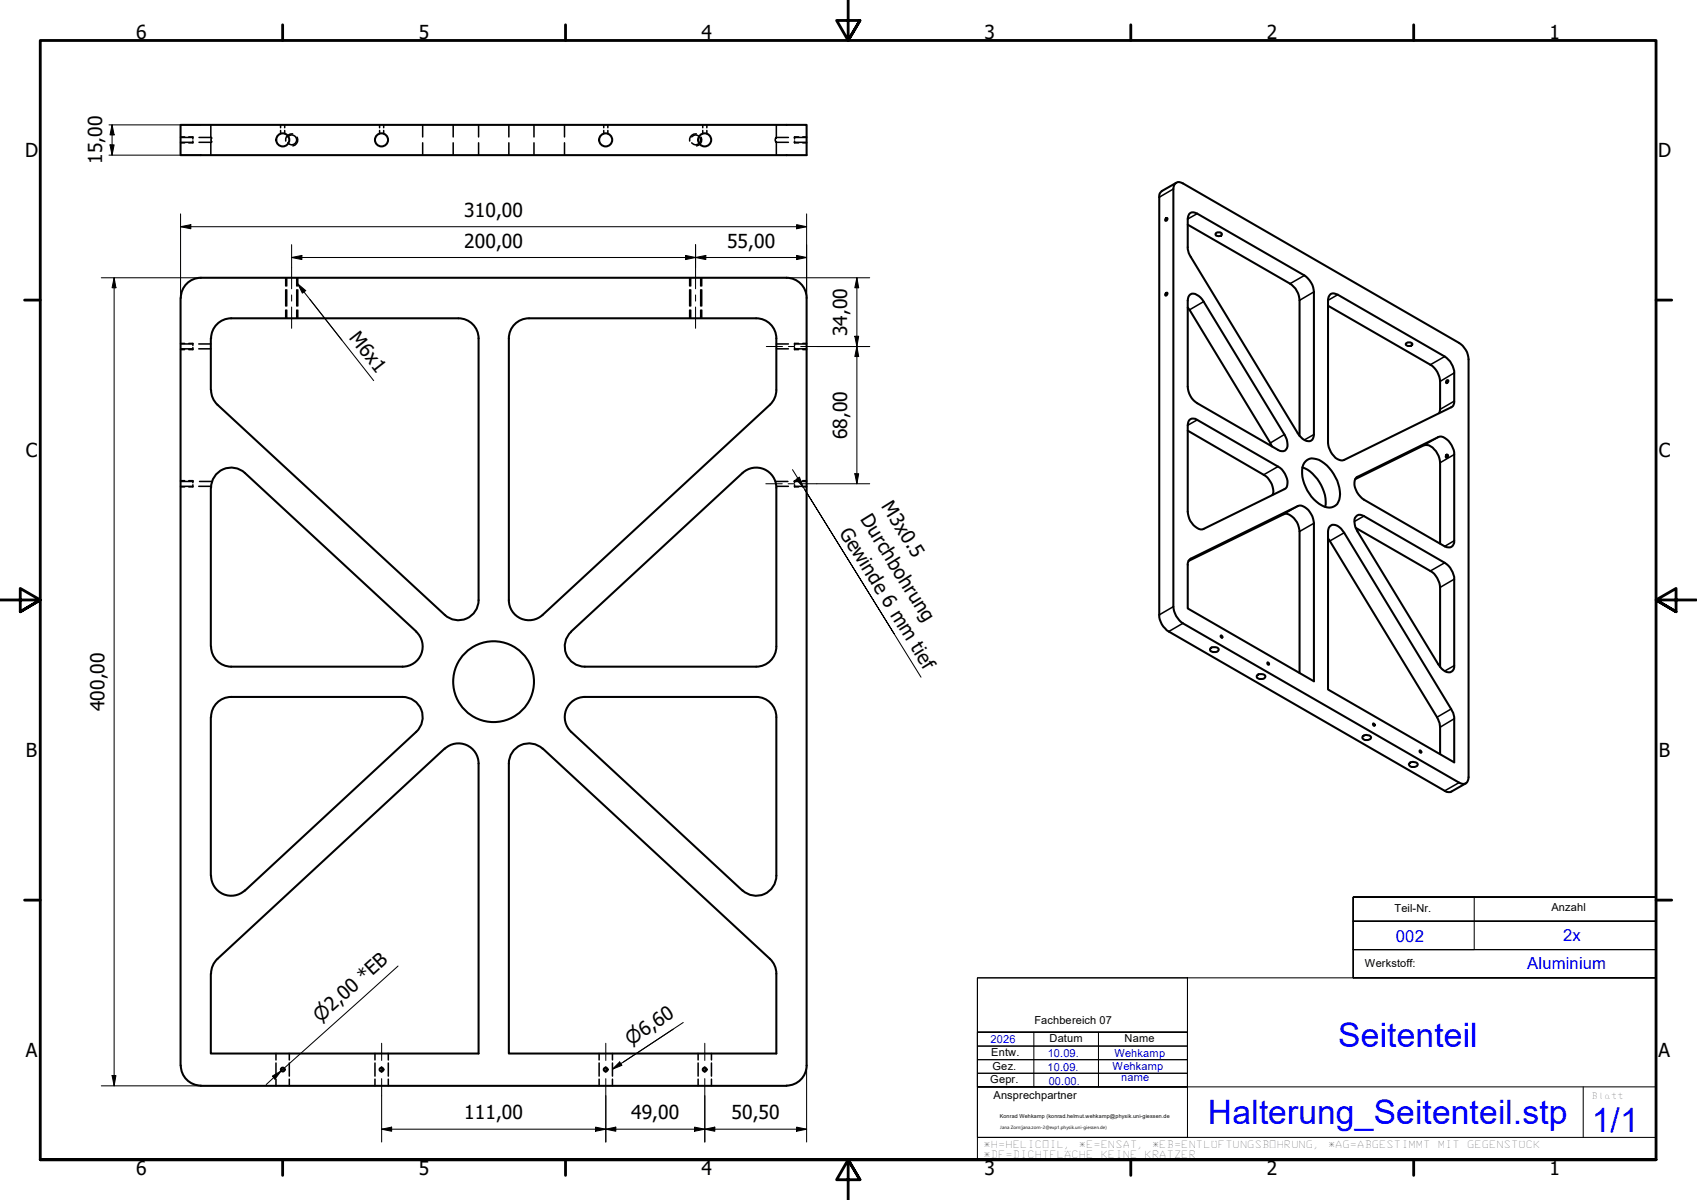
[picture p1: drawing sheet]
<svg xmlns="http://www.w3.org/2000/svg" width="420mm" height="297mm" viewBox="0 0 420 297" stroke-linecap="round" stroke-linejoin="round" font-family="sans-serif">
<!-- layer: Hidden (ISO) -->
<g fill="none" stroke="#000" stroke-width=".38">
<path d="M44.7 34h3.1M44.7 35.2h3.1M44.7 33.9h1M44.7 35.4h1M46.7 33.9h1.1v.5M47.8 34.9v.5h-1.1M49.3 34h3M49.3 35.2h3M52.2 30.9v3M52.2 35.4v3M52.5 34.2l-.2-.1v1.1l.2-.2M69.5 30.9v.7"/>
<path d="M69.5 32.3v.8M70.5 30.9v.7M70.5 32.3v.8M71.2 33.9a1.23 1.23 0 0 1 1.9-.2 1.23 1.23 0 0 1 0 1.8 1.23 1.23 0 0 1-1.9-.1M72.5 33.1a1.54 1.54 0 0 0-1.8 1.8M73.5 34a1.46 1.46 0 0 1-1 2.1M94 30.9v.7M94 32.3v.8M95 30.9v.7M95 32.3v.8M104.6 30.9v3M104.6 35.4v3"/>
<path d="M112.2 30.9v3M112.2 35.4v3M118.5 30.9v3M118.5 35.4v3M126 30.9v3M126 35.4v3M132.2 30.9v3M132.2 35.4v3M139.8 30.9v3M139.8 35.4v3M149.5 30.9v.7M149.5 32.3v.8"/>
<path d="M150.5 30.9v.7M150.5 32.3v.8M171.3 33.9a1.23 1.23 0 0 1 1.8-.2 1.23 1.23 0 0 1 0 1.8 1.23 1.23 0 0 1-1.8-.1M172.4 33.1a1.53 1.53 0 0 0-1.6 1.8M173.5 34a1.45 1.45 0 0 1-1 2.1M174 30.9v.7M174 32.3v.8M175 30.9v.7M175 32.3v.8M192.2 34h3M192.2 35.2h3M192.2 34.2v-.2a1.05 1.05 0 0 0 0 1.2v-.2"/>
<path d="M192.2 30.9v3M192.2 35.4v3M196.7 34h3M196.7 35.2h3M196.7 34.9v.5h1M197.7 33.9h-1v.5M198.8 33.9h.9M198.8 35.4h.9M70.7 68.8v2M70.7 71.7v4M70.7 76.8v2M71 68.8v2"/>
<path d="M71 71.7v4M71 76.8v2M73.5 68.8v2M73.5 71.7v4M73.5 76.8v2M73.7 68.8v2M73.7 71.7v4M73.7 76.8v2M170.8 68.8v2M170.8 71.7v4M170.8 76.8v2M171 68.8v2"/>
<path d="M171 71.7v4M171 76.8v2M173.5 68.8v2M173.5 71.7v4M173.5 76.8v2M173.7 68.8v2M173.7 71.7v4M173.7 76.8v2M44.7 85.1h3.1M44.7 86.3h3.1M44.7 85h1M44.7 86.5h1"/>
<path d="M46.7 85h1.1v.5M47.8 86v.5h-1.1M49.2 85.1h3M49.2 86.3h3M192.2 85.1h3M192.2 86.3h3M196.7 85.1h3M196.7 86.3h3M196.7 86v.5h1M197.7 85h-1v.5M198.8 85h.9M198.8 86.5h.9"/>
<path d="M44.7 119.2h3.1M44.7 119h1M46.7 119h1.1v.5M49.4 119.2h3.1M192 119.2h3.1M196.6 119.2h3.1M197.7 119h-1v.5M198.8 119h.9M44.7 120.4h3.1M44.7 120.5h1M47.8 120v.5h-1.1M49.2 120.4h3.1"/>
<path d="M192.2 120.4h3M196.7 120.4h3M196.7 120v.5h1M198.8 120.5h.9M68.3 260.8v1.6M68.3 263.1v3.3M68.3 267.1v1.7M71.6 260.8v1.6M71.6 263.1v3.3M71.6 267.1v1.7M92.8 260.8v1.6M92.8 263.1v3.3"/>
<path d="M92.8 267.1v1.7M96.1 260.8v1.6M96.1 263.1v3.3M96.1 267.1v1.7M148.3 260.8v1.6M148.3 263.1v3.3M148.3 267.1v1.7M151.6 260.8v1.6M151.6 263.1v3.3M151.6 267.1v1.7M172.8 260.8v1.6M172.8 263.1v3.3"/>
<path d="M172.8 267.1v1.7M176.1 260.8v1.6M176.1 263.1v3.3M176.1 267.1v1.7"/>
</g>
<!-- layer: Visible (ISO) -->
<g fill="none" stroke="#000" stroke-width=".51">
<path d="M44.7 30.9h155v7.5h-155zM288.6 54.1l.5-.1-.1 .4-.3 .3-.2-.2zM291 45.5a1.35 1.35 0 0 1 1.9-.1l68.4 39.5a5.1 5.1 0 0 1 2.3 4v103.5a1.42 1.42 0 0 1-.7 1.5 1.42 1.42 0 0 1-1.6-.2l-68.4-39.4a5.4 5.4 0 0 1-2.4-4.1v-103.4zM291.2 45.3l-3.5 2a1.47 1.47 0 0 0-.7 1.5v103.4a4.9 4.9 0 0 0 2.4 4.1l68.3 39.5a1.71 1.71 0 0 0 1.6 .1l3.6-2M294.1 55.6l25.3 14.6a5.4 5.4 0 0 1 2.4 4.1v33.6M294.4 52.9a1.41 1.41 0 0 1 2 0l26.6 15.3a5.4 5.4 0 0 1 2.3 4v35.4a1.43 1.43 0 0 1-.6 1.5 1.43 1.43 0 0 1-1.7-.1l-.5-.4-1.2-1.4-26.7-44-.5-1.6v-7.4zM301.1 57.6l.7-.1a.59 .59 0 0 1 .7 .7l-.7 .3a.61 .61 0 0 1-.9-.5zM44.7 73.8v190M49.7 68.8h145a5 5 0 0 1 5 4.9M49.8 68.8a5 5 0 0 0-5 4.9M57.2 78.8h56.3M57.2 78.8a5 5 0 0 0-4.9 5"/>
<path d="M113.5 78.8a5 5 0 0 1 5 4.9v64.8a5 5 0 0 1-3 4.6 5 5 0 0 1-5.4-.9l-56.3-52-.7-.9-.5-1-.3-1.8M187.2 78.8h-56.2a5 5 0 0 0-5 4.9v64.8a5 5 0 0 0 3 4.6 5 5 0 0 0 5.4-.9l56.2-52 .8-.9 .5-1 .3-1.8M187.2 78.8a5 5 0 0 1 5 5v12.7M199.7 73.8v189.9a5 5 0 0 1-5 5M294.1 76.1l20.9 34.4M294.4 73.1a1.61 1.61 0 0 1 2.4 .2l1.2 1.4 20 32.9a3.2 3.2 0 0 1 .1 4 1.84 1.84 0 0 1-1.7-.2l-20-11.6a5.1 5.1 0 0 1-2.3-4.1v-21.3zM328.8 75.7l25.3 14.6a5.2 5.2 0 0 1 2.5 4.1v6.9l-.3 1M329.2 73a1.41 1.41 0 0 1 2-.1l26.5 15.4a5.4 5.4 0 0 1 2.3 4v7.4a1.21 1.21 0 0 1-.7 1.1l-26.5 13a2.62 2.62 0 0 1-3-1.4l-.8-1.7-.2-1.1v-35.3zM52.2 83.7v12.8M348.1 85l.5-.2h.6l.5 .4a.99 .99 0 0 1-1.7 0zM358.2 94.2l.3-.1 .1 .3-.5 .5-.1-.3zM60.6 117.1a5 5 0 0 0-5.4-.9 5 5 0 0 0-2.9 4.5"/>
<path d="M60.6 117.1l42.4 39.3a5 5 0 0 1 1.3 5.5 5 5 0 0 1-4.6 3.1M183.8 117.1l-42.4 39.3a5 5 0 0 0-1.2 5.5 5 5 0 0 0 4.6 3.1M183.8 117.1a5 5 0 0 1 5.4-.9 5 5 0 0 1 3 4.5v39.3M294.1 106.6l18.8 10.9a4.4 4.4 0 0 1 2.1 5M294.4 104a1.41 1.41 0 0 1 2-.1l20 11.6a4.7 4.7 0 0 1 2.2 5.1l-.6 .5-20 9.8a2.52 2.52 0 0 1-2.9-1.4l-.7-1.1-.3-1.7v-21.4zM322.5 115.7a9.6 9.6 0 0 1 5.6 9.8M323.3 114.2a3.5 3.5 0 0 1 4.6 .5 9.6 9.6 0 0 1 3.7 9 2.74 2.74 0 0 1-4.4 1.4 9.9 9.9 0 0 1-4.7-9.4l.4-1.1zM335.5 118.6l17.1-8.4a3.1 3.1 0 0 1 3.3 2.1l.5 1.1 .2 1.1v20M335.8 118.2l20.3-10a2.52 2.52 0 0 1 2.9 1.5l1 2.2v21.9a1.46 1.46 0 0 1-.6 1.6 1.46 1.46 0 0 1-1.7-.2l-20-11.5a4.8 4.8 0 0 1-2.2-5.1zM358.1 112.6l.2-.1a.37 .37 0 0 1 .2 .5 .37 .37 0 0 1-.5 .2zM52.2 120.8v39.2M294.3 138.9l23.5-11.6a2.52 2.52 0 0 1 2.9 1.5l.7 1 .4 1.8v35"/>
<path d="M294.3 138.7l.5-.4 26.5-13a3.1 3.1 0 0 1 3.3 1.9l.3 .6 .4 1.7v39.1l-31.2-18v-11.2zM328.8 133.3l27 44.2 .6 1.5 .2 1v6.7M329.2 130.3a1.9 1.9 0 0 1 2.8 .6l27.8 45.6 .2 1v11.2l-31.2-18v-39.1zM335.7 130.7l18.4 10.6a5.2 5.2 0 0 1 2.5 4.1v19.7M335.7 127.9a1.32 1.32 0 0 1 2-.2l20 11.6a5.4 5.4 0 0 1 2.3 4.1v21.4a1.51 1.51 0 0 1-.9 1.6 1.51 1.51 0 0 1-1.8-.6l-1.2-1.3-20-32.9-.7-1.9a1.87 1.87 0 0 1 .3-1.8zM302.3 157.3l.3 .2v.3l-.3-.1zM52.2 177.5v39.3M52.3 160a5 5 0 0 0 4.9 5M57.2 165h42.5M57.2 172.5h42.5M57.2 172.5a5 5 0 0 0-4.9 5M99.7 172.5a5 5 0 0 1 4.6 3.2 5 5 0 0 1-1.3 5.5l-42.4 39.3"/>
<path d="M144.8 165h42.4M144.8 172.5h42.4M144.8 172.5a5 5 0 0 0-4.6 3.2 5 5 0 0 0 1.2 5.5l42.4 39.3M187.2 172.5a5 5 0 0 1 5 5v39.2a5 5 0 0 1-3 4.6 5 5 0 0 1-5.4-.9M192.2 160a5 5 0 0 1-5 5M299.7 160.5a1.43 1.43 0 0 1 2.1 .3 1.25 1.25 0 0 1-2.2 .1zM311.2 167.2a1.43 1.43 0 0 1 2.1 .2 1.25 1.25 0 0 1-2.2 .2zM313.8 164l.4 .2v.3h-.3zM340 179.1l.4 .2v.3h-.4zM110.1 185.3l-56.3 52M110.1 185.3a5 5 0 0 1 5.4-.9 5 5 0 0 1 3 4.6v71.8h-66.3v-19.8M134.4 185.3a5 5 0 0 0-5.4-.9 5 5 0 0 0-3 4.6v71.8h66.2v-20.4l-.5-1.7-1.1-1.4"/>
<path d="M134.4 185.3l56.2 52M337.4 182.3a1.43 1.43 0 0 1 2.1 .2 1.21 1.21 0 0 1-1.1 .7 1.21 1.21 0 0 1-1.1-.7zM348.9 189a1.43 1.43 0 0 1 2.1 .2 1.26 1.26 0 0 1-2.2 0zM351.5 185.8l.3 .1 .1 .3-.1 .2-.3-.3zM52.3 216.7a5 5 0 0 0 2.9 4.6 5 5 0 0 0 5.4-.9M53.9 237.3l-1.1 1.4-.4 1.1-.1 1.2M44.8 263.7a5 5 0 0 0 5 5M49.7 268.8h145.1"/>
<circle cx="70" cy="34.6" r="1.62"/>
<circle cx="94.5" cy="34.6" r="1.62"/>
<circle cx="150" cy="34.6" r="1.62"/>
<circle cx="174.5" cy="34.6" r="1.62"/>
<circle cx="288.7" cy="72.9" r=".35"/>
<circle cx="122.2" cy="168.7" r="10"/>
<circle cx="70" cy="264.7" r=".48"/>
<circle cx="94.5" cy="264.7" r=".48"/>
<circle cx="150" cy="264.7" r=".48"/>
<circle cx="174.5" cy="264.7" r=".48"/>
</g>
<!-- layer: Visible Narrow (ISO) -->
<g fill="none" stroke="#000" stroke-width=".38">
<path d="M290.5 46.8l-3.5 2M296.4 52.9l-2.3 1.3M298 74.7l-3.5 2M323 68.2l-3.6 2M325.3 72.2l-3.5 2.1M331.2 72.9l-2.4 1.4M357.7 88.3l-3.6 2M360 92.3l-3.4 2.1M360 99.3l-3.4 2M296.4 103.9l-2.3 1.4M316.4 115.5l-3.5 2M318 107.6l-3.5 2.1"/>
<path d="M325.3 107.6l-2.3 1.3M336.1 118l-.1 .1M356.1 108.2l-3.5 2M360 112.5l-3.4 2M294.8 138.3l-.1 .1M321.3 125.3l-3.5 2M325.3 129.5l-3.5 2.1M332.8 131.9l-3.6 2M337.7 127.7l-2.4 1.4M357.7 139.3l-3.6 2M360 133.8l-2.3 1.4M290.5 150.2l-3.5 2"/>
<path d="M292.9 154.3l-3.5 2M360 143.4l-3.4 2M359.3 175.5l-3.5 2M360 177.9l-3.4 2.1M360 164.8l-2.3 1.3M361.3 193.7l-3.6 2.1"/>
</g>
<!-- layer: Border (ISO) -->
<g fill="none" stroke="#000" stroke-width=".7">
<path d="M70 6.1v3.9M140 6.1v3.9M210 0v10l-2.9-4.9h5.8l-2.9 4.9 2.9-4.9M280 6.1v3.9M350 6.1v3.9M6.1 74.3h3.9M410 74.3h3.9M0 148.5h10l-5-2.8v5.7l5-2.9-5 2.9M420 148.5h-10l5-2.8v5.7l-5-2.9 5 2.9M6.1 222.8h3.9M410 222.8h3.9M10 287.1v-277.1h400v277.1h-400h400"/>
<path d="M70 287.1v3.8M140 287.1v3.8M212.9 292l-2.9-4.9 2.9 4.9h-5.8l2.9-4.9v9.9M280 287.1v3.8M350 287.1v3.8"/>
</g>
<!-- layer: Sketch Geometry (ANSI) -->
<path d="M335 222h30v13.1h-30zM335 222h75v20v-6.9h-75v-7.1h75h-75v-6h75v13.1h-75v6.9h75h-75zM242 258.9h52v3.4h-52zM242 255.5h52v3.4h-52zM242 255.5h52v13.5h-52zM242 242h52v13.5h-52zM242 269h52v12.5h-52zM242 265.7h52v3.3h-52zM242 262.3h52v3.4h-52z" fill="none" stroke="#000" stroke-width=".25"/>
<!-- layer: RAHMEN -->
<path d="M242 242h168v45.1h-168zM242 255.5h52M256 255.5v13.5M272 255.5v13.5M294 242v27M242 269h168M392 269v12.5M242 281.5h168" fill="none" stroke="#000" stroke-width=".25"/>
<!-- layer: Dimension (ISO) -->
<g fill="none" stroke="#000" stroke-width=".25">
<path d="M27 30.9h22.7M27 38.4h22.7M27.2 35.9h1.1l-.6 2.5zM27.7 30.9l.6 2.5h-1.1zM27.7 30.9v7.5M44.7 56.1l2.5-.5v1zM44.7 56.1h155M44.7 52.9v20.9M197.2 55.6l2.5 .5-2.5 .5zM199.7 52.9v20.9M25.1 68.8h24.6M28.3 68.8l.4 2.4h-1z"/>
<path d="M28.3 68.8v200M72.2 63.7l2.5-.5v1zM72.2 63.7h127.5M72.2 60.6v5.7M169.7 63.2l2.5 .5-2.5 .5zM172.2 63.7l2.6-.5v1zM172.2 60.6v5.7M194.8 68.8h20.5M197.2 63.2l2.5 .5-2.5 .5zM212.2 68.8l.4 2.4h-1zM212.2 68.8v50.9M202.2 85.8h13.1"/>
<path d="M211.6 83.2h1l-.4 2.6zM212.2 85.8l.4 2.5h-1zM202.2 119.7h13.1M211.6 117.3h1l-.4 2.4zM25.1 268.8h24.6M27.7 266.2h1l-.4 2.6zM94.5 279.5l2.5-.5v1zM94.5 279.5h105.2M94.5 271.3v11.4M147.4 279l2.6 .5-2.6 .5zM150 279.5l2.5-.5v1zM150 271.3v11.4"/>
<path d="M172 279l2.5 .5-2.5 .5zM174.5 279.5l2.5-.5v1zM174.5 271.3v11.4M197.2 279l2.5 .5-2.5 .5zM199.7 263.8v18.9"/>
</g>
<g fill="#000">
<path d="M27.2 35.9h1.1l-.6 2.5zM27.7 30.9l.6 2.5h-1.1zM44.7 56.1l2.5-.5v1zM197.2 55.6l2.5 .5-2.5 .5zM28.3 68.8l.4 2.4h-1zM72.2 63.7l2.5-.5v1zM169.7 63.2l2.5 .5-2.5 .5zM172.2 63.7l2.6-.5v1zM197.2 63.2l2.5 .5-2.5 .5zM212.2 68.8l.4 2.4h-1zM211.6 83.2h1l-.4 2.6zM212.2 85.8l.4 2.5h-1z"/>
<path d="M211.6 117.3h1l-.4 2.4zM27.7 266.2h1l-.4 2.6zM94.5 279.5l2.5-.5v1zM150 279.5l2.5-.5v1zM174.5 279.5l2.5-.5v1zM147.4 279l2.6 .5-2.6 .5zM172 279l2.5 .5-2.5 .5zM197.2 279l2.5 .5-2.5 .5z"/>
</g>
<!-- layer: Symbol (ISO) -->
<g fill="none" stroke="#000" stroke-width=".25">
<path d="M73.7 70.3l2 1.6-.8 .7zM73.7 70.3l10.9 13.9M76.7 74.1l15.8 20.1M196.2 116.3l3.1 4.9M197.1 118.7l.8-.6 .9 2.4zM221.4 156.8l-22.1-35.6 28.7 46.4M98.6 239.1l-29 26M166.7 254.7l-15.1 10M169.2 253.1l-14.8 9.8M67.4 266.4l2.2-1.3-1.5 2zM69.6 265.1l-3.7 3.4M70.4 264.4l-.8 .7"/>
<path d="M151.6 264.7l1.8-1.8 .6 .8z"/>
</g>
<path d="M73.7 70.3l2 1.6-.8 .7zM197.1 118.7l.8-.6 .9 2.4zM67.4 266.4l2.2-1.3-1.5 2zM151.6 264.7l1.8-1.8 .6 .8z" fill="#000"/>
<!-- layer: Centerline (ISO) -->
<g fill="none" stroke="#000" stroke-width=".25">
<path d="M72.2 66.3v5.2M72.2 73v1.5M72.2 76v5.3M172.2 66.3v5.2M172.2 73v1.5M172.2 76v5.3M189.7 85.8h4M195.2 85.8h1.5M198.2 85.8h4M189.6 119.7h4.1M195.1 119.7h1.6M198.2 119.7h4"/>
<path d="M94.5 258.2v4.3M150 258.2v4.3M174.5 258.2v4.3M94.5 264v1.5M94.5 267v4.3M150 264v1.5M150 267v4.3M174.5 264v1.5M174.5 267v4.3"/>
</g>
<g font-size="8.3" fill="#00f">
<text x="331.3" y="259.3">Seitenteil</text>
<text x="299.1" y="278.1">Halterung_Seitenteil.stp</text>
<text x="394.1" y="280.2">1/1</text>
</g>
<g font-size="4.8">
<text x="33.7" y="9.6">6</text>
<text x="103.7" y="9.6">5</text>
<text x="173.7" y="9.6">4</text>
<text x="243.7" y="9.6">3</text>
<text x="313.7" y="9.6">2</text>
<text x="383.7" y="9.6">1</text>
<text x="6.2" y="38.9">D</text>
<text x="25.3" y="40.6" transform="rotate(-90 25.3 40.6)">15,00</text>
<text x="410.5" y="38.9">D</text>
<text x="114.9" y="53.8">310,00</text>
<text x="114.9" y="61.4">200,00</text>
<text x="180" y="61.4">55,00</text>
<text x="86.3" y="83.7" transform="rotate(52 86.3 83.7)">M6x1</text>
<text x="209.7" y="83.2" transform="rotate(-90 209.7 83.2)">34,00</text>
<text x="6.4" y="113.1">C</text>
<text x="209.7" y="108.8" transform="rotate(-90 209.7 108.8)">68,00</text>
<text x="410.7" y="113.1">C</text>
<text x="218.1" y="125.3" transform="rotate(58 218.1 125.3)">M3x0.5</text>
<text x="207.7" y="131.8" transform="rotate(58 207.7 131.8)">Gewinde 6 mm tief</text>
<text x="212.9" y="128.6" transform="rotate(58 212.9 128.6)">Durchbohrung</text>
<text x="25.8" y="176.1" transform="rotate(-90 25.8 176.1)">400,00</text>
<text x="6.4" y="187.4">B</text>
<text x="410.7" y="187.4">B</text>
<text x="6.4" y="261.7">A</text>
<text x="410.7" y="261.7">A</text>
<text x="114.9" y="277.1">111,00</text>
<text x="156.3" y="277.1">49,00</text>
<text x="181.1" y="277.1">50,50</text>
<text x="33.7" y="290.9">6</text>
<text x="103.7" y="290.9">5</text>
<text x="173.7" y="290.9">4</text>
<text x="243.7" y="290.9">3</text>
<text x="313.7" y="290.9">2</text>
<text x="383.7" y="290.9">1</text>
</g>
<g font-size="4.6">
<text x="79.3" y="253.2" transform="rotate(-42 79.3 253.2)">⌀2,00 *EB</text>
<text x="156.1" y="258.8" transform="rotate(-33 156.1 258.8)">⌀6,60</text>
</g>
<g font-size="4.1" fill="#00f">
<text x="345.6" y="233.2">002</text>
<text x="387" y="233">2x</text>
<text x="378.1" y="239.8">Aluminium</text>
</g>
<g font-size="2.7">
<text x="345.2" y="225.7">Teil-Nr.</text>
<text x="384.1" y="225.4">Anzahl</text>
<text x="337.9" y="239.3">Werkstoff:</text>
<text x="256.1" y="253.5">Fachbereich 07</text>
<text x="259.8" y="257.9">Datum</text>
<text x="278.4" y="258">Name</text>
<text x="245.4" y="261.4">Entw.</text>
<text x="245.2" y="268">Gepr.</text>
<text x="245.7" y="264.8">Gez.</text>
<text x="246" y="272">Ansprechpartner</text>
</g>
<g font-size="2.7" fill="#00f">
<text x="245.2" y="258.2">2026</text>
<text x="259.4" y="261.5">10.09.</text>
<text x="275.9" y="261.6">Wehkamp</text>
<text x="259.3" y="265.2">10.09.</text>
<text x="259.7" y="268.7">00.00.</text>
<text x="275.5" y="265">Wehkamp</text>
<text x="277.6" y="267.5">name</text>
</g>
<g font-size="2.5">
<text x="243.5" y="284.2">*H=HELICOIL,</text>
<text x="243.5" y="286.6">*DF=DICHTFLÄCHE</text>
<text x="267.1" y="284.2">*E=ENSAT,</text>
<text x="272.5" y="286.6">KEINE</text>
<text x="283.4" y="286.6">KRATZER</text>
<text x="285.2" y="284.2">*EB=ENTLÜFTUNGSBOHRUNG,</text>
<text x="328.8" y="284.2">*AG=ABGESTIMMT</text>
<text x="356" y="284.2">MIT</text>
<text x="363.3" y="284.2">GEGENSTÜCK</text>
</g>
<text font-size="2.2" x="394" y="272">Blatt</text>
<text font-size="1.3" x="247.5" y="276.8">Konrad Wehkamp (konrad.helmut.wehkamp@physik.uni-giessen.de</text>
<text font-size="1.1" x="247.6" y="279.6">Jana Zorn(jana.zorn-2@exp1.physik.uni-giessen.de)</text>
</svg>
